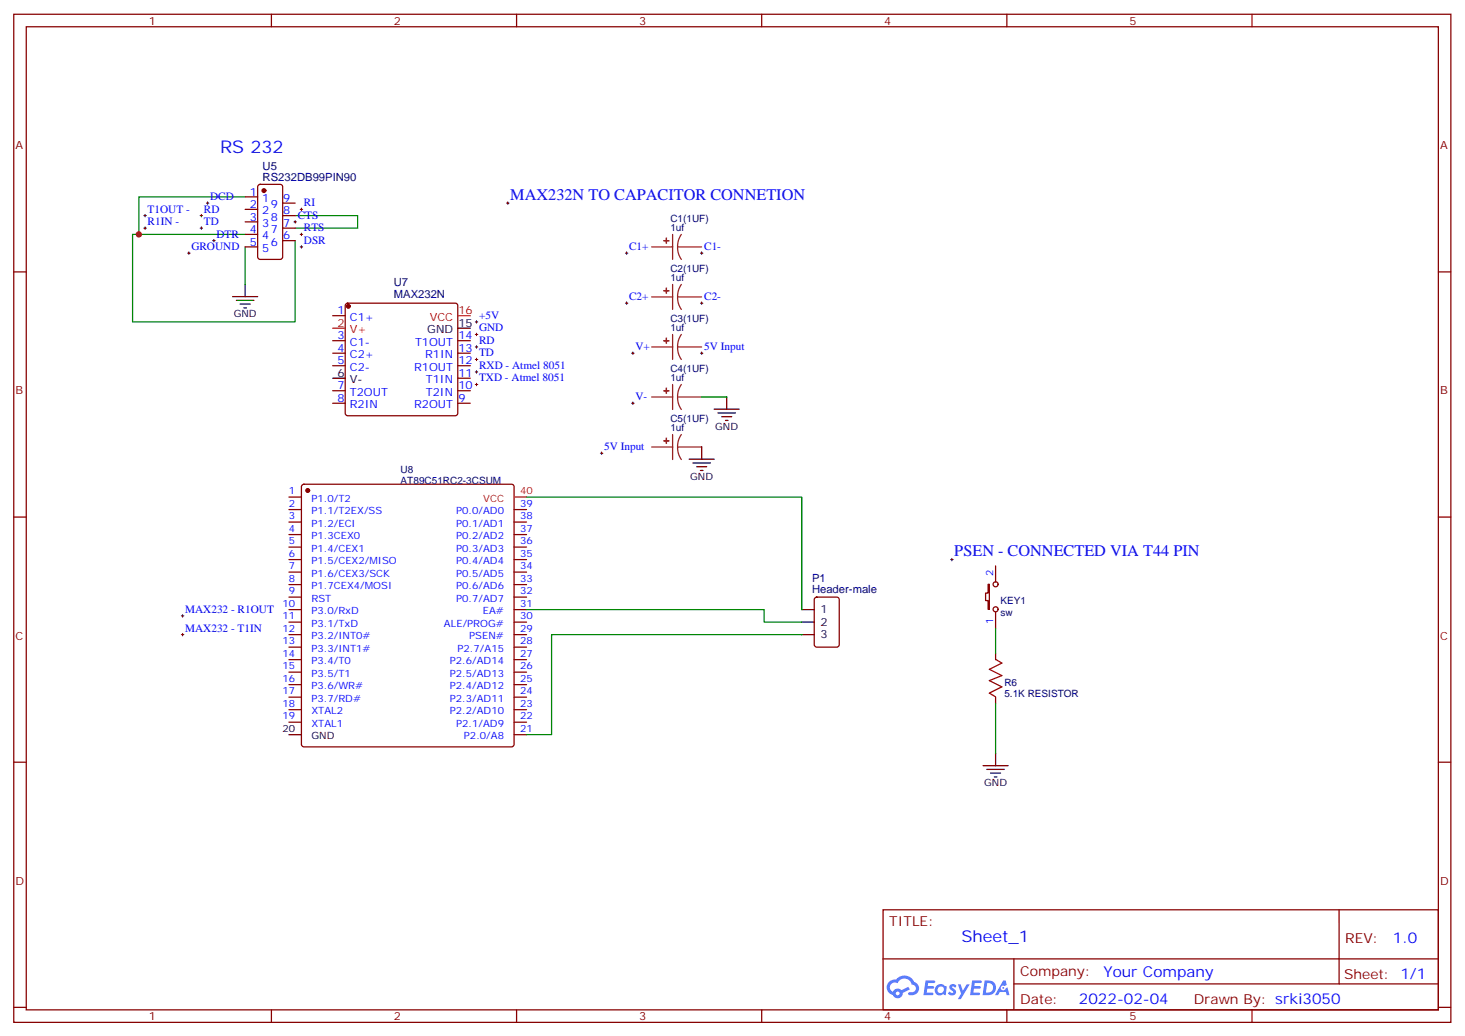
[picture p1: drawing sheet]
<svg xmlns="http://www.w3.org/2000/svg" width="413mm" height="292mm" viewBox="0 0 413 292" stroke-linecap="round" stroke-linejoin="round" font-family="sans-serif">
<g fill="none" stroke="#870000" stroke-width=".35">
<path d="M3.9 4h405.3v284.4h-405.3zM7.4 7.5h398.3v277.3h-398.3zM76.6 4v3.5M145.7 4v3.5M214.8 4v3.5M284 4v3.5M353.1 4v3.5M3.9 76.7h3.5M405.7 76.7h3.5M3.9 145.8h3.5M405.7 145.8h3.5M3.9 215h3.5"/>
<path d="M405.7 215h3.5M249.1 256.6h156.6v28.2h-156.6zM377.7 256.6v20.9M249.1 270.5h156.5M286 277.5h119.6M286 270.5v14.1M3.9 284.1h3.5M76.6 284.8v3.6M145.7 284.8v3.6M214.8 284.8v3.6M284 284.8v3.6M353.1 284.8v3.6"/>
<path d="M405.7 284.1h3.5"/>
</g>
<g fill="#5487ff">
<path d="M268 277.8a1.22 1.22 0 0 1 1.8 .3l-.4 .5a.47 .47 0 0 0-.4-.4 .47 .47 0 0 0-.5 .2l.1 .1a1.23 1.23 0 0 1 .8 2 1.44 1.44 0 0 1-2.1-.3l.5-.5 .8 .4a.29 .29 0 0 0 .3-.3 .29 .29 0 0 0-.3-.3 1.04 1.04 0 0 1-.6-1.7z"/>
<path d="M261.1 276.5h2.3l.3 .2-.1 .5-1.8 .1-.1 .8h1.5l.3 .4-.4 .4h-1.6l-.1 1.1h1.7l.2 .3-.2 .3-2.6 .1z"/>
<path d="M274.2 276.5h2.4l.3 .2-.2 .5-1.8 .1-.1 .8h1.5l.3 .4-.3 .4h-1.6l-.2 1.1h1.7l.2 .3-.1 .3-2.7 .1z"/>
<path d="M283 276.5h.6l.4 1.3-.6 .3a.69 .69 0 0 0-1.1 .3 .69 .69 0 0 0 .5 1 .69 .69 0 0 0 .9-.7l.5-.2 .5 2.2h-.8l-.2-.9h-1.7l-.5 .9h-.9z"/>
<path d="M270.2 277.6h.7l.7 1.8 1.1-1.8h.8l-2.5 4.2h-.8l.9-1.5z"/>
<path d="M277.7 276.5l-.6 4.2h1.4a2.11 2.11 0 0 0 2.4-2.1 2.11 2.11 0 0 0-2.5-2.1zM278.5 277.3a1.39 1.39 0 0 1 1.6 1.4 1.39 1.39 0 0 1-1.8 1.3h-.2z"/>
<path d="M264 278.2a1.54 1.54 0 0 0 0 2.1 1.54 1.54 0 0 0 2.1 .1l.6 .3 .3-2.3-.1-.3h-.5a1.49 1.49 0 0 0-2.4 .1zM264.3 279.2a.95 .95 0 0 1 1.9 0 .95 .95 0 0 1-1.9 0z"/>
<path d="M250.8 276.9a2.18 2.18 0 0 0 1 3.7 1.44 1.44 0 0 0 1.7 .9 1.44 1.44 0 0 0 1.1-1.4l2-1-.4-.8-1.9 1a1.47 1.47 0 0 0-2.5 .4 1.39 1.39 0 0 1-.6-1.9 1.39 1.39 0 0 1 2-.5 2.12 2.12 0 0 1 2.1-1.3 2.12 2.12 0 0 1 1.9 1.7 1.14 1.14 0 0 1 1.1 1.4 1.14 1.14 0 0 1-1.6 .7 .43 .43 0 0 0-.6 .4 .43 .43 0 0 0 .4 .5 1.98 1.98 0 0 0 2.6-1.2 1.98 1.98 0 0 0-1.3-2.6 3.1 3.1 0 0 0-5.2-.6l-.9 .1zM252.6 280.2a.55 .55 0 0 1 1.1 0 .55 .55 0 0 1-1.1 0z"/>
<circle cx="283" cy="278.6" r=".26"/>
</g>
<path d="M69.1 55.5h-29.9v10.6h29.9M39.2 66.1h-1.8v24.7h45.9v-22.9M69.1 69.6v10.6M83.3 60.8h17.6v3.5h-17.6M197.9 112h7.1M148.5 140.2h77.6v31.7M148.5 171.9h67v3.6h10.6M226.1 179h-70.5v28.2h-7.1M280.8 177.2v7.1M280.8 198.4v14.1" fill="none" stroke="#008700" stroke-width=".35"/>
<g fill="none" stroke="#000" stroke-width=".28">
<path d="M58.2 57.3h.7M58.6 56.9v.7M84.7 59.1h.7M85 58.7v.7M142.9 57.3h.7M143.2 56.9v.7M40.6 64.3h.7M40.6 60.8h.7M40.9 60.5v.7M40.9 64v.7M52.9 71.4h.7M53.3 71v.8"/>
<path d="M56.4 64.3h.7M56.4 60.8h.7M56.8 60.5v.7M56.8 64v.7M60 67.9h.7M60.3 67.5v.7M82.9 62.6h.7M83.3 62.2v.7M84.7 66.1h.7M84.7 69.6h.7M85 65.8v.7M85 69.3v.7"/>
<path d="M176.4 71.4h.7M176.7 71v.8M197.6 71.4h.7M197.9 71v.8M134.1 97.9h.7M134.1 94.3h.7M134.1 90.8h.7M134.4 90.5v.7M134.4 94v.7M134.4 97.5v.7M176.4 85.5h.7M176.7 85.2v.7"/>
<path d="M178.2 99.6h.7M178.5 99.3v.7M197.6 85.5h.7M197.6 99.6h.7M197.9 85.2v.7M197.9 99.3v.7M134.1 108.4h.7M134.1 104.9h.7M134.1 101.4h.7M134.4 101v.7M134.4 104.6v.7M134.4 108.1v.7"/>
<path d="M178.2 113.7h.7M178.5 113.4v.7M169.3 127.8h.7M169.7 127.5v.7M268.1 157.8h.7M268.5 157.5v.7M51.2 173.7h.7M51.2 179h.7M51.5 173.4v.7M51.5 178.6v.8"/>
</g>
<g fill="none" stroke="#000" stroke-width=".35">
<path d="M65.6 83.7h7.1M66.7 84.7h4.9M67.7 85.8h2.9M68.8 86.8h.7M69.1 80.1v3.6M129.1 92.6h3.5M93.8 106.7h3.6M201.4 115.4h7.1M202.5 116.5h4.9M203.6 117.5h2.8M204.6 118.6h.7M205 111.9v3.5"/>
<path d="M194.4 129.5h7M195.4 130.6h5M196.5 131.6h2.8M197.6 132.7h.7M197.9 126v3.5M226.1 171.9h3.6M226.1 175.5h3.6M226.1 179h3.6M81.5 207.2h3.5M277.3 216h7M278.3 217h5M279.4 218.1h2.8"/>
<path d="M280.5 219.1h.7M280.8 212.4v3.6"/>
</g>
<g fill="none" stroke="#870000" stroke-width=".35">
<path d="M69.1 55.5h3.6M69.1 59.1h3.6M72.9 52.2l.5-.2h5.6l.7 .4v20.1l-.4 .6-5.9 .1-.7-.5v-20zM79.7 57.3h3.6M69.1 62.6h3.6M69.1 66.1h3.6M69.1 69.6h3.6M79.7 67.9h3.6M79.7 64.3h3.6M79.7 60.8h3.6M93.8 89h3.6M93.8 96.1h3.6"/>
<path d="M93.8 99.6h3.6M97.6 85.7l.5-.2h30.3l.5 .2 .2 .5v30.4l-.2 .5-.5 .2h-30.3l-.5-.3-.2-.4v-30.4zM129.1 96.1h3.5M129.1 99.6h3.5M93.8 103.2h3.6M93.8 110.2h3.6M93.8 113.7h3.6M129.1 103.2h3.5M129.1 110.2h3.5M129.1 113.7h3.5M129.1 106.7h3.5M85.3 136.8l.4-.2h58.6l.5 .2 .2 .5v72.7l-.2 .5-.5 .2h-58.6l-.5-.3-.2-.4v-72.7z"/>
<path d="M81.5 140.2h3.5M81.5 143.7h3.5M81.5 147.2h3.5M81.5 150.8h3.5M81.5 154.3h3.5M81.5 157.8h3.5M145 143.7h3.5M145 147.2h3.5M145 150.8h3.5M145 154.3h3.5M145 157.8h3.5M280.8 159.6v4.6"/>
<path d="M81.5 161.4h3.5M81.5 164.9h3.5M81.5 168.4h3.5M81.5 171.9h3.5M81.5 175.5h3.5M81.5 179h3.5M145 161.4h3.5M145 164.9h3.5M145 168.4h3.5M145 171.9h3.5M145 175.5h3.5M145 179h3.5"/>
<path d="M229.9 168.6l.5-.2h5.6l.7 .4v13l-.4 .7h-5.9l-.7-.4v-13zM278.7 164.8h.3v7.1h-.3v-2.5h-.7v-2.1h.7zM280.8 172.6v4.6M81.5 182.5h3.5M81.5 186.1h3.5M81.5 189.6h3.5M81.5 193.1h3.5M81.5 196.6h3.5M145 182.5h3.5M145 186.1h3.5M145 189.6h3.5M145 193.1h3.5"/>
<path d="M145 196.6h3.5M280.8 184.3v1.8M280.8 196.6v1.8M81.5 200.2h3.5M81.5 203.7h3.5M145 200.2h3.5M145 203.7h3.5M145 207.2h3.5"/>
<circle cx="280.8" cy="164.8" r=".71"/>
<circle cx="280.8" cy="171.9" r=".71"/>
</g>
<g fill="#870000" stroke="#870000" stroke-width=".35">
<circle cx="98.2" cy="86.4" r=".53"/>
<circle cx="74.4" cy="53.8" r=".53"/>
<circle cx="86.8" cy="138.3" r=".53"/>
</g>
<path d="M93.8 92.6h3.6M129.1 89h3.5M145 140.2h3.5" fill="none" stroke="#f00" stroke-width=".35"/>
<g fill="none" stroke="#8c2424" stroke-width=".35">
<path d="M183.8 69.6h6M189.7 66.1v7.1M191.2 69.6h6.7M192.2 66.1a6.4 6.4 0 0 0 0 7.1M183.8 97.9h6M183.8 83.7h6M189.7 80.2v7.1M189.7 94.3v7.1M191.2 97.9h6.7M191.2 83.7h6.7M192.2 94.3a6.4 6.4 0 0 0 0 7.1M192.2 80.2a6.4 6.4 0 0 0 0 7.1"/>
<path d="M183.8 112h6M189.7 108.4v7.1M191.2 112h6.7M192.2 108.4a6.4 6.4 0 0 0 0 7.1M183.8 126.1h6M189.7 122.6v7M191.2 126.1h6.7M192.2 122.6a6.4 6.4 0 0 0 0 7"/>
</g>
<g fill="#8c2424" stroke="#8c2424" stroke-width=".35">
<path d="M187.9 123.6l.1 1.4z"/>
<path d="M187.2 124.3l1.4 .1z"/>
<path d="M187.9 67.2l.1 1.4z"/>
<path d="M187.2 67.9h1.4z"/>
<path d="M187.9 109.5l.1 1.4z"/>
<path d="M187.2 110.2h1.4z"/>
<path d="M187.9 95.4l.1 1.4z"/>
<path d="M187.2 96.1h1.4z"/>
<path d="M187.9 81.3l.1 1.4z"/>
<path d="M187.2 82h1.4z"/>
</g>
<path d="M280.8 186l1.8 1-3.6 1.8 3.6 1.8-3.6 1.4 3.6 1.7-3.6 1.8 1.8 1.1" fill="none" stroke="#a10000" stroke-width=".35"/>
<circle cx="39.2" cy="66.1" r=".88" fill="#c00"/>
<text font-size="4.9" fill="#00f" x="62.1" y="43.2">RS 232</text>
<g font-size="4.6" fill="#00f">
<text x="143.9" y="56.4">MAX232N TO CAPACITOR CONNETION</text>
<text x="269.2" y="157">PSEN - CONNECTED VIA T44 PIN</text>
<text x="271.2" y="265.6">Sheet_1</text>
</g>
<g font-size="4.2" fill="#00f">
<text x="392.9" y="265.9">1.0</text>
<text x="311.2" y="275.4">Your Company</text>
<text x="304.3" y="283.2">2022-02-04</text>
</g>
<g font-size="3.9" fill="#800">
<text x="250.8" y="261.2">TITLE:</text>
<text x="379.5" y="265.9">REV:</text>
<text x="287.7" y="275.4">Company:</text>
<text x="379.1" y="276">Sheet: 1/1</text>
<text x="287.7" y="283.1">Date:</text>
<text x="336.8" y="283.2">Drawn By: srki3050</text>
</g>
<g font-size="3.2" fill="#800">
<text x="42" y="7">1</text>
<text x="111.1" y="7">2</text>
<text x="180.3" y="7">3</text>
<text x="249.4" y="7">4</text>
<text x="318.6" y="7">5</text>
<text x="4.4" y="42.1">A</text>
<text x="406.2" y="42.1">A</text>
<text x="4.4" y="111.3">B</text>
<text x="406.2" y="111.3">B</text>
<text x="4.4" y="180.4">C</text>
<text x="406.2" y="180.4">C</text>
<text x="4.4" y="249.6">D</text>
<text x="406.2" y="249.6">D</text>
<text x="42" y="287.8">1</text>
<text x="111.1" y="287.8">2</text>
<text x="180.3" y="287.8">3</text>
<text x="249.4" y="287.8">4</text>
<text x="318.6" y="287.8">5</text>
</g>
<g font-size="3.2" fill="#000080">
<text x="74.1" y="47.9">U5</text>
<text x="74.1" y="50.9">RS232DB99PIN90</text>
<text x="111.1" y="80.8">U7</text>
<text x="111.1" y="84.1">MAX232N</text>
<text x="229" y="167.4">Header-male</text>
<text x="229" y="164.3">P1</text>
</g>
<g font-size="3.2" fill="#00f">
<text x="41.6" y="59.9">T1OUT -</text>
<text x="57.5" y="59.9">RD</text>
<text x="59.3" y="56.4">DCD</text>
<text x="70.5" y="55.2">1</text>
<text x="70.5" y="58.7">2</text>
<text x="74" y="56.9">1</text>
<text x="76.4" y="58.7">9</text>
<text x="79.9" y="56.9">9</text>
<text x="85.7" y="58.2">RI</text>
<text x="41.6" y="63.5">R1IN -</text>
<text x="57.5" y="63.5">TD</text>
<text x="70.5" y="62.2">3</text>
<text x="70.5" y="65.8">4</text>
<text x="74" y="60.5">2</text>
<text x="74" y="64">3</text>
<text x="76.4" y="65.8">7</text>
<text x="76.4" y="62.2">8</text>
<text x="79.9" y="64">7</text>
<text x="79.9" y="60.5">8</text>
<text x="84" y="61.7">CTS</text>
<text x="85.7" y="65.2">RTS</text>
<text x="54" y="70.5">GROUND</text>
<text x="61" y="67">DTR</text>
<text x="70.5" y="69.3">5</text>
<text x="74" y="67.5">4</text>
<text x="74" y="71">5</text>
<text x="76.4" y="69.3">6</text>
<text x="79.9" y="67.5">6</text>
<text x="85.7" y="68.8">DSR</text>
<text x="177.4" y="70.5">C1+</text>
<text x="198.6" y="70.5">C1-</text>
<text x="95.2" y="88.7">1</text>
<text x="135.1" y="89.9">+5V</text>
<text x="177.4" y="84.6">C2+</text>
<text x="198.6" y="84.6">C2-</text>
<text x="95.2" y="95.7">3</text>
<text x="98.7" y="90.5">C1+</text>
<text x="129.3" y="95.7">14</text>
<text x="135.1" y="93.5">GND</text>
<text x="95.2" y="99.3">4</text>
<text x="98.7" y="97.5">C1-</text>
<text x="98.7" y="101">C2+</text>
<text x="117.1" y="97.5">T1OUT</text>
<text x="119.9" y="101">R1IN</text>
<text x="129.3" y="99.3">13</text>
<text x="135.1" y="100.5">TD</text>
<text x="135.1" y="97">RD</text>
<text x="179.2" y="98.7">V+</text>
<text x="198.6" y="98.7">5V Input</text>
<text x="95.2" y="102.8">5</text>
<text x="98.7" y="104.6">C2-</text>
<text x="116.8" y="104.6">R1OUT</text>
<text x="129.3" y="106.3">11</text>
<text x="129.3" y="102.8">12</text>
<text x="135.1" y="107.6">TXD - Atmel 8051</text>
<text x="135.1" y="104">RXD - Atmel 8051</text>
<text x="95.2" y="109.9">7</text>
<text x="95.2" y="113.4">8</text>
<text x="98.7" y="111.6">T2OUT</text>
<text x="120.1" y="111.6">T2IN</text>
<text x="120.1" y="108.1">T1IN</text>
<text x="129.3" y="113.4">9</text>
<text x="129.3" y="109.9">10</text>
<text x="179.2" y="112.9">V-</text>
<text x="98.7" y="115.1">R2IN</text>
<text x="116.8" y="115.1">R2OUT</text>
<text x="170.4" y="127">5V Input</text>
<text x="52.2" y="172.8">MAX232 - R1OUT</text>
<text x="52.2" y="178.1">MAX232 - T1IN</text>
</g>
<g font-size="3.2" fill="#f00">
<text x="129.3" y="88.7">16</text>
<text x="95.2" y="92.2">2</text>
<text x="98.7" y="94">V+</text>
<text x="121.2" y="90.5">VCC</text>
</g>
<g font-size="3.2">
<text x="120.5" y="94">GND</text>
<text x="129.3" y="92.2">15</text>
<text x="95.2" y="106.3">6</text>
<text x="98.7" y="108.1">V-</text>
<text x="231.4" y="173">1</text>
<text x="231.4" y="176.5">2</text>
<text x="231.4" y="180.1">3</text>
</g>
<g font-size="2.8" fill="#000080">
<text x="189.1" y="65.1">1uf</text>
<text x="189.1" y="62.6">C1(1UF)</text>
<text x="189.1" y="76.7">C2(1UF)</text>
<text x="189.1" y="79.2">1uf</text>
<text x="189.1" y="93.3">1uf</text>
<text x="189.1" y="90.8">C3(1UF)</text>
<text x="189.1" y="107.4">1uf</text>
<text x="189.1" y="104.9">C4(1UF)</text>
<text x="189.1" y="119">C5(1UF)</text>
<text x="189.1" y="121.5">1uf</text>
<text x="113" y="136.4">AT89C51RC2-3CSUM</text>
<text x="113" y="133.5">U8</text>
<text x="282.2" y="173.7">sw</text>
<text x="282.2" y="170.5">KEY1</text>
<text x="283.3" y="196.6">5.1K RESISTOR</text>
<text x="283.3" y="193.4">R6</text>
</g>
<g font-size="2.8">
<text x="65.9" y="89.4">GND</text>
<text x="201.7" y="121.2">GND</text>
<text x="194.7" y="135.3">GND</text>
<text x="79.7" y="206.4">20</text>
<text x="87.8" y="208.5">GND</text>
<text x="277.6" y="221.7">GND</text>
</g>
<g font-size="2.8" fill="#00f">
<text x="81.5" y="139.4">1</text>
<text x="81.5" y="142.9">2</text>
<text x="87.8" y="141.5">P1.0/T2</text>
<text x="146.8" y="142.9">39</text>
<text x="81.5" y="146.5">3</text>
<text x="81.5" y="150">4</text>
<text x="87.8" y="145">P1.1/T2EX/SS</text>
<text x="87.8" y="148.6">P1.2/ECI</text>
<text x="128.7" y="148.6">P0.1/AD1</text>
<text x="128.7" y="145">P0.0/AD0</text>
<text x="146.8" y="150">37</text>
<text x="146.8" y="146.5">38</text>
<text x="81.5" y="153.5">5</text>
<text x="87.8" y="152.1">P1.3CEX0</text>
<text x="87.8" y="155.6">P1.4/CEX1</text>
<text x="128.7" y="155.6">P0.3/AD3</text>
<text x="128.7" y="152.1">P0.2/AD2</text>
<text x="146.8" y="153.5">36</text>
<text x="81.5" y="157">6</text>
<text x="81.5" y="160.6">7</text>
<text x="87.8" y="159.2">P1.5/CEX2/MISO</text>
<text x="128.7" y="159.2">P0.4/AD4</text>
<text x="146.8" y="160.6">34</text>
<text x="146.8" y="157">35</text>
<text x="81.5" y="164.1">8</text>
<text x="81.5" y="167.6">9</text>
<text x="87.8" y="162.7">P1.6/CEX3/SCK</text>
<text x="87.8" y="166.2">P1.7CEX4/MOSI</text>
<text x="128.7" y="166.2">P0.6/AD6</text>
<text x="128.7" y="162.7">P0.5/AD5</text>
<text x="146.8" y="167.6">32</text>
<text x="146.8" y="164.1">33</text>
<text x="280.1" y="162.3" transform="rotate(-90 280.1 162.3)">2</text>
<text x="79.7" y="171.2">10</text>
<text x="87.8" y="169.7">RST</text>
<text x="87.8" y="173.3">P3.0/RxD</text>
<text x="128.7" y="169.7">P0.7/AD7</text>
<text x="136.2" y="173.3">EA#</text>
<text x="146.8" y="171.2">31</text>
<text x="79.7" y="174.7">11</text>
<text x="79.7" y="178.2">12</text>
<text x="87.8" y="176.8">P3.1/TxD</text>
<text x="125.2" y="176.8">ALE/PROG#</text>
<text x="146.8" y="178.2">29</text>
<text x="146.8" y="174.7">30</text>
<text x="280.1" y="176.1" transform="rotate(-90 280.1 176.1)">1</text>
<text x="79.7" y="181.7">13</text>
<text x="79.7" y="185.3">14</text>
<text x="87.8" y="180.3">P3.2/INT0#</text>
<text x="87.8" y="183.9">P3.3/INT1#</text>
<text x="129.1" y="183.9">P2.7/A15</text>
<text x="132.3" y="180.3">PSEN#</text>
<text x="146.8" y="185.3">27</text>
<text x="146.8" y="181.7">28</text>
<text x="79.7" y="188.8">15</text>
<text x="87.8" y="187.4">P3.4/T0</text>
<text x="87.8" y="190.9">P3.5/T1</text>
<text x="126.9" y="190.9">P2.5/AD13</text>
<text x="126.9" y="187.4">P2.6/AD14</text>
<text x="146.8" y="188.8">26</text>
<text x="79.7" y="192.3">16</text>
<text x="79.7" y="195.8">17</text>
<text x="87.8" y="194.4">P3.6/WR#</text>
<text x="87.8" y="198">P3.7/RD#</text>
<text x="126.9" y="198">P2.3/AD11</text>
<text x="126.9" y="194.4">P2.4/AD12</text>
<text x="146.8" y="195.8">24</text>
<text x="146.8" y="192.3">25</text>
<text x="79.7" y="199.4">18</text>
<text x="79.7" y="202.9">19</text>
<text x="87.8" y="201.5">XTAL2</text>
<text x="126.9" y="201.5">P2.2/AD10</text>
<text x="146.8" y="202.9">22</text>
<text x="146.8" y="199.4">23</text>
<text x="87.8" y="205">XTAL1</text>
<text x="128.7" y="205">P2.1/AD9</text>
<text x="130.9" y="208.5">P2.0/A8</text>
<text x="146.8" y="206.4">21</text>
</g>
<g font-size="2.8" fill="#f00">
<text x="136.3" y="141.5">VCC</text>
<text x="146.8" y="139.4">40</text>
</g>
</svg>
